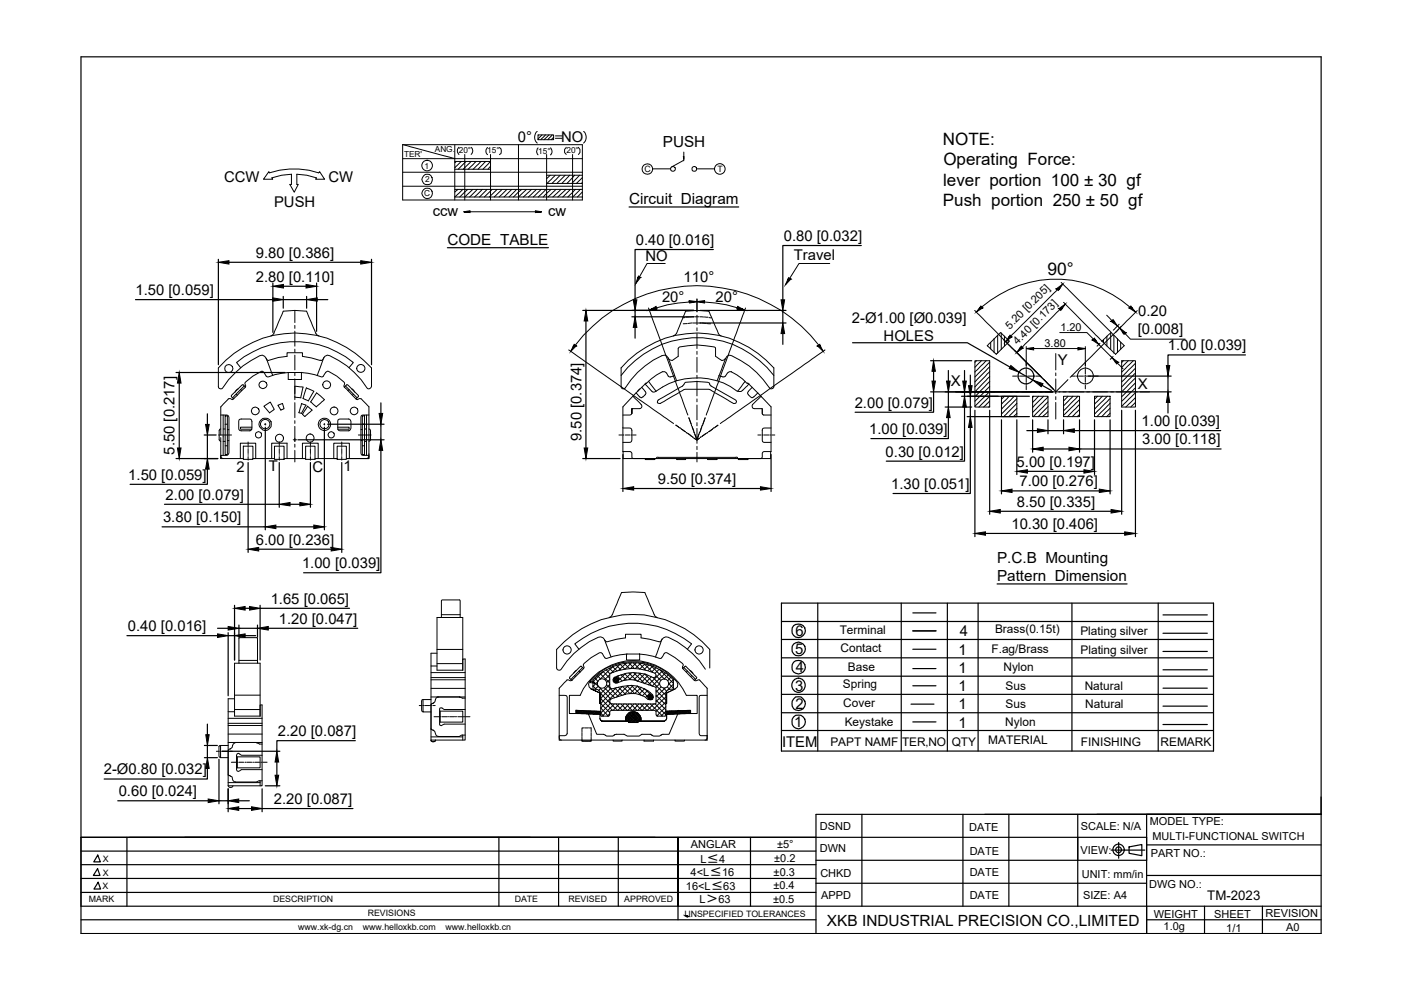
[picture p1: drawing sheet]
<svg xmlns="http://www.w3.org/2000/svg" width="297mm" height="210mm" viewBox="0 0 297 210" stroke-linecap="round" stroke-linejoin="round" font-family="sans-serif">
<!-- layer: 0 -->
<g fill="#000" stroke="#000" stroke-width=".21">
<path d="M144.9 33.2h.1v.4zM46.3 55.6l2.2-.3v.7zM76.5 55.3l2.3 .3-2.3 .4zM57.8 63.1l2.3 .4-2.3 .4zM57.9 60.7l2.2-.4v.8zM64.9 60.3l2.2 .4-2.2 .4zM65 63.5l2.3-.4v.8zM124.2 65.8l.4 2.3h-.7zM134.6 67.2l.4 2.2h-.7zM134.3 63.6h.7l-.4 2.2zM166 68.5l.4 2.2h-.8zM165.6 63.6h.8l-.4 2.2z"/>
<path d="M197.9 76.5l.4 2.2h-.7zM214.3 77.5l1.8 1.4-2.1-.8zM247.3 77.5h.7l-.4 2.2zM38 79l.4 2.2h-.8zM37.6 95h.8l-.4 2.2zM43.6 90h.8l-.4 2.2zM44 97.2l.4 2.3h-.8zM80.4 87.7h.7l-.3 2.2zM80.8 93.2l.3 2.3h-.7zM123.9 95h.7l-.4 2.2zM197.6 80.8h.7l-.4 2.3zM200.7 80.8h.8l-.4 2.3z"/>
<path d="M201.1 86.3l.4 2.2h-.8zM204.1 80.8h.8l-.4 2.3zM204.5 84l.4 2.3h-.8zM205.3 81.8h.8l-.4 2.2zM205.7 88.3l.4 2.3h-.8zM215.6 99.9l2.2-.3v.7zM219.9 90.9l2.3 .4-2.3 .4zM219 80.6l2.1 .8-.3 .6zM218.9 95.2l2.3-.4v.8zM226.6 94.8l2.3 .4-2.3 .4zM225.5 91.3l2.3-.4v.8zM229.8 99.6l2.3 .3-2.3 .4z"/>
<path d="M247.6 83.1l.4 2.2h-.7zM52.6 116.4l2.2-.3v.7zM56.2 111.7l2.3-.4v.8zM59.2 106.9l2.3-.4v.8zM63.6 106.5l2.2 .4-2.2 .4zM66.5 111.3l2.3 .4-2.3 .4zM70.2 116.1l2.3 .3-2.3 .4zM132.1 103.6l2.3-.4v.7zM161.2 103.2l2.3 .4-2.3 .3zM206.7 113.1l2.2-.3v.7zM209.8 108.4l2.3-.4v.8zM212.3 104.1l2.3-.4v.7z"/>
<path d="M233.1 103.7l2.3 .4-2.3 .3zM235.6 108l2.2 .4-2.2 .4zM238.4 112.8l2.3 .3-2.3 .4zM46.1 134.4l2.3 .4-2.3 .4zM48.4 132.8l2.3 .4-2.3 .4zM49.7 134.8l2.3-.4v.8zM49.7 129l2.3-.4v.8zM52.9 128.6l2.2 .4-2.2 .4zM54.6 133.2l2.3-.4v.8zM43.6 155.8h.8l-.4 2.3zM44 160.6l.4 2.3h-.8zM44.1 169.4l2.3 .4-2.3 .4z"/>
<path d="M48.4 169.8l2.2-.4v.8zM48.4 171.4l2.2-.3v.7zM53.3 171.1l2.3 .3-2.3 .4zM58.3 164.4h.8l-.4 2.2zM58.7 159.3l.4 2.3h-.8zM145.7 194.3h.1z"/>
<path d="M98.3 44.9l1.3-.2v.2zM98.3 44.9l1.3 .2v-.2z"/>
<path d="M113.5 44.7l1.3 .2h-1.3zM113.5 44.9v.2l1.3-.2z"/>
<path d="M135.4 58.5l.4 .3h-.6zM135.2 58.8l-.4 1.3 1-1.3z"/>
<path d="M167.2 58.9l.5 .3h-.6zM167.1 59.2l-.6 1.2 1.2-1.2z"/>
<path d="M121.7 73l.5 .3h-.6zM121.6 73.3l-.6 1.2 1.2-1.2z"/>
<path d="M138.2 65.5l.9-.5 .2 .5zM137.7 65.8l1.6-.3h-1.1z"/>
<path d="M146.1 63.7l1.7 .3h-1.7zM146.1 64l.1 .2 1.6-.2z"/>
<path d="M147.8 64l1.6-.3v.3zM147.8 64l1.6 .2v-.2z"/>
<path d="M156.4 65l.9 .5h-1.1zM156.2 65.5l1.7 .3-.6-.3z"/>
<path d="M173.3 73.3l.5-.3 .1 .3zM173.3 73.3l1.2 1.2-.6-1.2z"/>
<path d="M208 64.9l.3 .4h-.6zM207.7 65.3l-.7 .9 1.3-.9z"/>
<path d="M214.2 71.1l.3 .3h-.6zM213.9 71.4l-.7 1 1.3-1z"/>
<path d="M216.5 73.4l.4 .4h-.7zM216.2 73.8l-.7 .9 1.4-.9z"/>
<path d="M217.6 73.9l1.5-.2v.2zM217.6 73.9l1.5 .3v-.3z"/>
<path d="M224 61.2l1.3-1-.7 1zM224 61.2l.4 .4 .2-.4z"/>
<path d="M224.5 65.4l1.4-.9-.7 .9zM224.5 65.4l.4 .4 .3-.4z"/>
<path d="M228.5 73.7l1.6 .2h-1.6zM228.5 73.9v.3l1.6-.3z"/>
<path d="M232 71.7l.3 .4h-.7zM231.6 72.1l1.3 .9-.6-.9z"/>
<path d="M235.7 75.8l1.4 1h-.6zM236.5 76.8l.3 .4 .3-.4z"/>
<path d="M235.6 68.1l.4-.3 .2 .3zM235.6 68.1l1.3 1-.7-1z"/>
<path d="M237.4 69.5l1.3 1.1h-.6zM238.1 70.6l.2 .3 .4-.3z"/>
<path d="M239.8 64.9l.3 .4h-.7zM239.4 65.3l1.4 .9-.7-.9z"/>
<path d="M145.4 194.1l.3 .1zM145.4 194.1l.3 .1zM145.5 194.2h.2zM145.5 194.2h.2z"/>
<path d="M145.5 194.2h.3zM145.5 194.2h.3z"/>
<path d="M145.6 194.2l.2 .1zM145.6 194.2l.2 .1zM145.6 194.3h.2zM145.6 194.3h.2z"/>
<path d="M145.6 194.3h.2zM145.6 194.3h.2z"/>
<path d="M145.7 194.3h.1zM145.7 194.3h.1zM145.7 194.3h.1zM145.7 194.3h.1zM145.7 194.3h.1zM145.7 194.3h.1z"/>
</g>
<g fill="none" stroke="#000" stroke-width=".25">
<path d="M17.2 12.1h262.9v185.8h-262.9zM46.3 55v22.3M48.5 55.6h28M78.8 55v22.3M94.9 52.5h21.4M133.4 43.9h23.2M151.2 52.9h-16.6v10.7M182.6 52.1h-16.6v11.5M28.7 63.5h29.1M37.3 79h23.1M57.9 60v10.5M60.1 62.9v2.4"/>
<path d="M60.1 63.5h4.9M60.1 60.7h4.8M65 62.9v2.4M67.1 60v10.3M67.3 63.5h2.2M123.6 65.8h23.5M124.2 68.1v26.9M134 67.2h13.1M134.6 65.8v1.4M134.6 69.4v2.3M148.4 65.8h18.3M148.4 68.5h18.3"/>
<path d="M166 65.8v2.7M166 70.7v2.3M180.7 72.7h24.4l9.1 5.1M197.3 76.5h8.7M197.9 78.7v2.1M201.1 78.6v2.2M204.5 78.6v2.2M205.7 79.5v2.3M216.1 78.9l2.9 1.7M230.7 79.7h17.6M247.6 79.7v3.4M264.1 75.3h-16.5v2.2"/>
<path d="M37.3 97.2h8.9M38 81.2v13.8M43.3 92.2h2.5M44 99.5v3.2h-16.4M44 87.7v2.3M44 92.2v5M52.6 98.1v19M56.2 90.6v21.7M59.2 98.1v9.5M63.1 93.2h18.3M65.8 98.1v9.5M68.8 90.6v21.7"/>
<path d="M69.5 89.9h11.9M72.5 98.1v19M80.8 95.5v25.9h-16.4M80.8 85.4v2.3M80.8 89.9v3.3M123.6 97.2h7.9M132.1 96.4v7.8M163.5 96.4v7.8M197.3 83.1h25.9M197.9 83.1v4.3h-16.6M200.4 86.3h5.6M201.1 88.5v4.5h-16.5"/>
<path d="M201.1 83.1v3.2M203.9 84h14.4M204.5 86.3v11.5h-16.6M204.5 83.1v.9M205 88.3h13.3M205.7 90.6v14h-16.4M205.7 84v4.3M206.7 87v26.8M209.8 87v22M212.3 89v15.7M215.6 89v11.6M217.7 91.3h2.2"/>
<path d="M217.8 99.9h12M218.9 89v6.9M220.9 81.7l2 1.1M221.2 95.2h5.4M222.2 89v3M222.2 91.3h3.3M224.5 83.1h23.8M225.5 89v3M227.8 91.3h31M228.9 89v6.9M228.9 95.2h30M232.1 89v11.6"/>
<path d="M235.4 89v15.7M237.8 87v22M240.7 87v26.8M247.6 85.3v2.3M34.4 111.7h21.8M34.9 106.9h24.3M54.8 116.4h15.4M58.5 111.7h8M61.5 106.9h2.1M134.4 103.6h26.8M208.9 113.1h29.5M212.1 108.4h23.5"/>
<path d="M214.6 104.1h18.5M26.9 134.8h19.2M46.1 133.2h2.3M48.4 134.1v13.4M48.4 134.8h1.3M49.7 128.3v11.6M50.7 132.5v2.6M50.7 133.2h3.9M52 134.8h2.2M52 129h.9M54.6 132.5v2.6M55.1 128.3v11.6"/>
<path d="M55.1 129h19M56.9 133.2h18.9M211.4 123.8h27.6M43.3 158.1h2.8M44 153.5v2.3M44 158.1v2.5M47.1 159.3h12.2M75.3 157h-16.6v2.3M17.2 177.5h225.9M25 169.8h19.1M26.9 177.5v14.6M43.3 160.6h2.8"/>
<path d="M44 162.9v2.3h-21.9M46.4 161v9.4M46.4 169.8h2M48.4 167.2v4.9M50.6 169.8h2.3M50.6 171.4h2.7M55.6 167.2v4.9M55.6 171.4h19.2M56.2 166.6h3.1M58.7 161.6v2.8M105.8 177.5v14.6M118.4 177.5v14.6"/>
<path d="M131.1 177.5v14.6M159.1 177.5v14.6M182.7 172.7v19.4M204.2 172.7v19.4M208.8 172.7h71.3M213.9 172.7v19.4M228.5 172.7v19.4M237.2 178.6v3.4M239.4 179.6l2.7-.5v2.3l-2.7-.5zM243.1 179.1h37M280.1 169v3.7h-47.5M17.2 195h155.8"/>
<path d="M17.2 192.1h262.9M17.2 186.3h155.8M17.2 189.2h155.8M17.2 183.3h155.8M17.2 180.5h155.8M20.7 184.2l.5 1.4h-1.4zM20.7 181.3l.6 1.4h-1.4zM20.8 187.1l.5 1.4h-1.4zM143.7 192.1v-14.6v17.5M173 197.9v-25.2h107.1h-37v25.2M173 182.4h70.1M173 187.3h70.1"/>
<path d="M235.6 180.2h7.1M243.1 195h37M243.1 185.6h37M255.4 192.1v5.8M267.7 192.1v5.8"/>
<circle cx="217.5" cy="79.7" r="1.67"/>
<circle cx="237.2" cy="180.2" r="1.21"/>
<circle cx="237.2" cy="180.2" r=".61"/>
</g>
<g fill="none" stroke="#000" stroke-width=".21">
<path d="M57 36.4l.1 .2a16.6 16.6 0 0 1 10.4 0l.3-.2 1 1.6h-1.9l.2-.3-2-.5-2.2-.3v2.2h.3l-.8 1.7-.9-1.7h.3v-2.2l-2.1 .3-2.1 .5 .2 .3h-1.9zM85.4 30.7h38.1v11.7h-38.1zM85.4 36.5h38.1M85.4 33.6h38.1M85.4 39.5h38.1M85.4 30.7l11 2.9M96.4 34.2h7.6l-1.6 1.7M96.4 30.7v11.7M96.4 35.9h7.6M96.8 34.2l-.4 .3M97.3 31.2a1.02 1.02 0 0 0 0 1.6M97.8 34.2l-1.4 1.3"/>
<path d="M98.5 32.8v9.6M98.8 34.2l-1.7 1.7M99.9 34.2l-1.7 1.7M99.9 31.2a1.02 1.02 0 0 1 0 1.6M101 34.2l-1.8 1.7M102 34.2l-1.7 1.7M102.9 34.2l-1.6 1.7M103.4 31.3a1.02 1.02 0 0 0 0 1.5M104 35.2l-.6 .7M104 32.8v9.6M105.9 31.3a.95 .95 0 0 1 0 1.5M109.9 30.7v11.7"/>
<path d="M113.9 27.9a1.63 1.63 0 0 0 0 2.4M114.1 28.6h3.3v1h-3.3zM114.1 31.4a1.07 1.07 0 0 0 0 1.4M114.1 28.6h.1M114.9 28.6l-.8 .8M115.6 28.6l-.9 1M115.9 37.2h7.6M115.9 38.9h7.6M115.9 32.8v9.6M116.4 28.6l-1.1 1M116.7 37.2l-.8 .7M116.7 31.4a.98 .98 0 0 1 0 1.4"/>
<path d="M117.1 28.6l-1 1M117.4 29.2l-.5 .4M117.7 37.2l-1.7 1.7M117.8 28.8h1.4M117.8 29.3h1.4M118.8 37.2l-1.8 1.7M119.8 37.2l-1.7 1.7M120 31.2l-.3 .5v.6l.3 .5M120.8 37.2l-1.6 1.7M121.4 32.8v9.6M121.8 37.2l-1.6 1.7M122.6 31.2l.4 .5v.6l-.4 .5"/>
<path d="M122.9 37.2l-1.7 1.7M123.5 37.7l-1.3 1.2M123.5 38.7l-.2 .2M123.7 27.9a1.63 1.63 0 0 1 0 2.4M138.4 35.8h3.8M145 32.2v1.8l-2.6 1.4M147.7 35.8h3.8M96.4 40.2h27.1M97.1 40.2l-.7 .5M98.2 40.2l-1.8 1.6 27.1-.1M99.2 40.2l-1.7 1.6M99.6 44.9h13.9"/>
<path d="M100.2 40.2l-1.7 1.6M101.2 40.2l-1.6 1.6M102.3 40.2l-1.7 1.6M103.3 40.2l-1.6 1.6M104.3 40.2l-1.6 1.6M105.4 40.2l-1.7 1.6M106.5 40.2l-1.7 1.6M107.5 40.2l-1.7 1.6M108.5 40.2l-1.6 1.6M109.5 40.2l-1.6 1.6M110.6 40.2l-1.7 1.6M111.6 40.2l-1.7 1.6"/>
<path d="M112.7 40.2l-1.7 1.6M113.7 40.2l-1.7 1.6M114.8 40.2l-1.7 1.6M115.8 40.2l-1.7 1.6M116.8 40.2l-1.6 1.6M117.9 40.2l-1.7 1.6M118.9 40.2l-1.7 1.6M120 40.2l-1.7 1.6M120.9 40.2l-1.6 1.6M122 40.2l-1.6 1.6M123 40.2l-1.6 1.6M123.5 40.7l-1.1 1.1"/>
<path d="M141 55.9h-3.8l-1.6 2.8M175.9 55.9h-6.5l-2 3.1M225 59.9l10.5 10.5M51 77.9l-.8-1a19.5 19.5 0 0 1 24.7 0l-.9 1M56.5 76.1l.3 .3 2.2-.6 1.9-.2v-.8h3.2v.8l3.8 .8M57.4 71.2a3.5 3.5 0 0 0 1.3-2l1.3-3.1a12.4 12.4 0 0 1 5 0l2 4.6 .6 .5M61.1 79h2.8v1.5h-2.8zM61.1 79l-2.9 .4-1.3 .5a1.21 1.21 0 0 1-.9-1l-.4-.2a10.8 10.8 0 0 0-3.7 2.5l.1 .9M62.5 79.1v.6M62.5 75.3v3.1M62.5 74v.7M62.5 70.2v3.2"/>
<path d="M62.5 69v.6M62.5 65.8v2.6M63.9 78.9l2.8 .5 1.4 .5a1.41 1.41 0 0 0 1-1l.4-.2a10.4 10.4 0 0 1 3.6 2.5l-.2 .7 .1 .2M68.5 76.1l-.4 .3h-.2M68.6 76l.3-.4 .5-.3a17.3 17.3 0 0 1 8.6 7.1 .79 .79 0 0 0 .8-1.1v-3.3a21.4 21.4 0 0 0-32.5 0v3.6a.58 .58 0 0 0 .2 .7 .58 .58 0 0 0 .7-.1 17.3 17.3 0 0 1 8.4-6.9l.5 .3 .4 .4 1.3 3.6M68.7 75.8l-1.4 3.8M120.6 74.2l22.2 15.6M121.9 73.2a32.7 32.7 0 0 1 51.7 0M131.7 79.6a20.3 20.3 0 0 1 32.4 0M134.3 65.8h12.8M137.5 65.3l8.3 22.7M141.7 76l.8 .4 1.3-.8v-.3a1.86 1.86 0 0 1 .3-1.7 15 15 0 0 1 7.6 .1v1.9l1.4 .8 .4-.1 .3-.3"/>
<path d="M142.7 71.2a2.89 2.89 0 0 0 1.3-2l1.3-3.1a12.4 12.4 0 0 1 5 0l2 4.5 .2 .4 .4 .2M143 79.7a1.03 1.03 0 0 1-1.7-.6l-.3-.3h-.6l-2.3 1.5-3.6 3.4-2.4 2.6v9.4M145.2 67.3l-.5 .1M145.7 68.6l-.8 .1M146.2 64l-4.7 .6-2.2 .7M146.2 67.2l-.8 .1M146.7 68.5l-.8 .1M146.9 68.5h.8M147.1 67.2h-.7M147.3 67.2h.9M147.8 79.6v.6M147.8 75.8v3.1"/>
<path d="M147.8 74.5v.6M147.8 70.7v3.2M147.8 69.5v.6M147.8 63.4v2.7M147.8 66.8v2M147.9 68.5h.8M148.4 67.2h.8M148.9 68.5l.8 .1M149.3 67.2l.8 .1M149.4 64l4.6 .6 2.3 .7M149.8 68.6l.9 .1M150.3 67.3l.5 .1"/>
<path d="M155 78.8l2.4 1.5 1 1 .1-.1 5 5.1v9.4h-1.5l-.3 .2-.1 1-.3 .3h-4.9a.58 .58 0 0 0-.8-.2l-16.2-.1-.3 .3h-4.8l-.3-.1-.2-1.2-.2-.2h-1.5M155.1 78.8a1.48 1.48 0 0 0-1.3 .9 1.55 1.55 0 0 1-1.4 0M158.1 65.3l-8.4 22.7M174.9 74.2l-22.2 15.6M206.7 65.8l14.1 14.2M206.7 76.5h3.1v9.8h-3.1zM207 76.5l-.3 .3M208.1 76.5l-1.4 1.4M208.1 65.1a23.8 23.8 0 0 1 31.5 0M209.1 76.5l-2.4 2.4M209.3 73.3l2.8-2.8 1.9 1.8-2.8 2.8zM209.8 76.8l-3.1 3.1"/>
<path d="M209.8 77.8l-3.1 3.2M209.8 78.8l-3.1 3.2M209.8 79.8l-3.1 3.3M210 72.6v1.4M210.8 71.8v2.9M211.5 71.1v3.8M212.3 70.6v3.5M212.8 72.1l10.6 10.5-8.2-8.2M213 71.3v2M213.7 72.1v.5M214.7 79.7h.9M215.8 79.7h.3"/>
<path d="M216.3 79.7h1M217.5 79.7h.2M217.6 76.7v1M217.6 78.3v1.1M217.6 80v1.1M217.6 73.5v4M217.6 77.9v.2M217.6 79.6v.2M217.9 79.7h1.1M219.1 73.9h9.4M219.2 79.7h.2M219.6 79.7h1"/>
<path d="M223.8 75v3.4M223.8 79.1v.6M224.2 61.4l-9.9 9.8M224.7 70.5h5.7l1.4 1.4M224.7 65.6l-8 8M225.5 64.1l8.1 8.2M227.2 79.7h.8M228.2 79.7h.2M228.7 79.7h1M230.1 76.8v.9M230.1 78.3v1M230.1 80v1"/>
<path d="M230.1 73.5v4M230.1 79.6v.1h-.2M230.1 77.9v.1M230.3 79.7h1.1M231.6 79.7h.2M232 79.7h.9M232.9 73l2.8 2.8M233.2 72.8l-.6 .6M233.6 72.3l2-1.8 2.8 2.8-1.9 1.8zM234 72.1v.5M234.6 66.8l1.1 1.2M234.7 71.3v2"/>
<path d="M235.5 70.6v3.5M236 75.6l-.6 .6M236.2 71.1v3.8M236.9 71.8v2.9M236.9 77l1.2 1.2M236.9 69.1l.5 .4M237.3 68.7l-1.3 1.3M237.6 72.6v1.4M237.7 69.2l-1.2 1.3M237.8 76.5h2.9v9.8h-2.9zM238.2 76.5l-.4 .3M238.5 70.7l1.2 1.2h11.6"/>
<path d="M239.2 76.5l-1.4 1.4M240.3 76.5l-2.5 2.4M240.7 77l-2.9 2.9M240.7 78.1l-2.9 2.9M240.7 79.1l-2.9 2.9M241.1 65.9l-14.2 14.1M42.5 97.2h3.7M46.3 92.2h2.8M46.8 91h-.2l-.1 .3v1.9l.3 .4M46.8 92.8v4.4M46.8 96.8v.2l.5 .2M46.8 88h1.4l.3 .5v7.5l-.3 .5h-1.4v.7"/>
<path d="M46.8 97.2h4.8M47.3 93.6h.4M47.3 88v8.5M47.3 91h.4M47.7 88.2h.5v8.2h-.5zM47.7 89.9h.5M47.7 94.5h.5M48.2 91.1h.3M48.2 93.4h.3M50.1 83.6l.2 .2M50.5 82.5l-.5 .3-.1 .3M50.7 89.1l.5-.3 2 .1a2.99 2.99 0 0 1 0 2.4h-2.3l-.3-.5z"/>
<path d="M51 97.2v-3.2h3.2v3.2h-.6h4.6M51 82.6l.3 .2M51.6 94.6h2v2.8h-2zM51.8 81.9l-2.5 2.5M52 82.1l-2.8 2.6a.78 .78 0 0 0-1.3 .4l-.3 .3a1.54 1.54 0 0 0-.8 1.8v5M52 82.1l-.4-.5h-.3l-2.2 2.2v.3l.5 .5M52.6 93.7v.8M52.6 95.1v1.1M52.6 94.7v.2M52.6 96.4v.1M52.6 96.8v.8M53.4 90.6h-2.4v.4h2.4"/>
<path d="M56 86.1l1.3-.9 .9 1.6-1.1 .7zM56.1 89.9h.3M56.2 89.8v.3M57.6 97.2v-3.2h3.3v3.2h3.2v-3.2h3.4v3.2M58.2 94.6h2v2.8h-2zM58.9 85.9l1-.4 .3 1.1-.7 .3zM59.2 93.7v.8M59.2 95.1v1.1M59.2 94.7v.2M59.2 96.4v.1M59.2 96.8v.8M60.2 97.2h.7"/>
<path d="M62.2 93.2h.7M62.5 81.9l1.7 .2-.4 2.3-1.3-.2zM62.5 92.9v.7M62.5 95.5v2.4M62.5 94.2v.6M62.5 90.4v3.1M62.5 89.2v.6M62.5 85.4v3.1M62.5 84.1v.6M62.5 80.3v3.2M64 85.5l.9 .4-1 1.8-.5-.2zM64.1 97.2h.7"/>
<path d="M64.8 94.6h2v2.8h-2zM65 82.2l1.5 .8-1.1 2-1.2-.5zM65.2 86.1l1 .9-1.6 1.3-.5-.5zM65.8 93.7v.8M65.8 95.1v1.1M65.8 94.7v.2M65.8 96.4v.1M65.8 96.8v.8M66.8 97.2h4.6M67.1 83.3l1.7 1.4-1.8 1.6-1.1-1.1zM68.7 89.9h.2M68.8 89.8v.3"/>
<path d="M71.5 97.2h-.7v-3.2h3.3v3.2M71.5 94.6h1.9v2.8h-1.9zM71.6 90.6h2.4v.4h-2.4M71.7 89.1l.4-.3 2 .1 .3 .5v1.4l-.3 .5h-2.2l-.3-.5zM72.5 93.7v.8M72.5 95.1v1.1M72.5 94.7v.2M72.5 96.4v.1M72.5 96.8v.8M73 82.1l2.5 2.6h.3a.78 .78 0 0 1 1.3 .4l1.1 1.2v10.9h-4.8h4.8v-1M73 82.1l.5-.5h.2l2.3 2.2v.3l-.5 .5M73.3 81.9l2.4 2.5"/>
<path d="M74 82.6l-.2 .2M74.6 82.5l.6 .6M75 83.6l-.3 .2M76 92.2h2.7M76.5 91.1h.3M76.5 93.4h.3M76.8 88.2h.5v8.2h-.5zM76.8 89.9h.5M76.8 94.5h.5M77.3 91h.4M77.3 93.6h.4M77.7 88v8.5"/>
<path d="M78.2 96.8l-.2 .3-.3 .1M78.2 91h.2l.2 .3v1.9l-.4 .4M78.2 88h-1.5l-.2 .5 .1 7.8 .1 .2h1.5M131.2 92.2h.7M132.1 90.7l1.6 .1 .3 .4-.1 2.4-.5 .2h-1.3M132.1 92.2h.2M132.1 95.7v1.5h31.3v-1.5M132.6 92.2h1M133.8 92.2h.2M134 87.7l-.4 .3h-1.5M134.2 84l.5 .6a2.67 2.67 0 0 1 1.4 1.7l-.5 .3h-1.6v1.1v-1.1M134.2 92.2h.7"/>
<path d="M135.6 82.5l-.4 .5M136 82.1l.7 .7a.81 .81 0 0 1-.3 1.3l-.4 .3-.4-.3-.7-.8M136.8 81.4l.4 .5a2.33 2.33 0 0 0 1.5 1.2l.3-.1a14.4 14.4 0 0 1 17.2-.1 1.45 1.45 0 0 0 1.7-.6l.9-.9M136.8 97.2v.2h2v-.2M137.5 80.8l1.6 2.2M139.6 84.8l5.1-2.9 .7-.8 2.4-.2 2.3 .2 .3 .1 .1 .4 .3 .3 5.2 2.9 .2 .3-.1 .3-.6 .1-5.3-3-5.1 .1-5.1 2.9-.6-.1v-.3zM143.3 90.2l.6 .4M143.5 80.7l-1.7-4.6a1.05 1.05 0 0 0-1.5-.7 18.3 18.3 0 0 0-7.9 7h-.5l-.2-.5v-3.9a21.3 21.3 0 0 1 32.4 0v3.3a.78 .78 0 0 1-.8 1.1 18.6 18.6 0 0 0-8.7-7.1l-.5 .3-.3 .5-1.8 4.6M143.5 97.2v.2h1.9v-.2M144.1 90.7l.2 .1M144.4 90.9l.9 .7M145.5 91.7l.2 .1"/>
<path d="M145.8 91.9l.8 .6M146 88.6l.5 1.3M146.6 90.1v.2M146.8 90.5l.3 1M146.8 92.6l.2 .1M147.1 91.6l.1 .2M147.1 92.9l.7 .4 .5-.4M147.3 92l.5 1.3 .4-1.3M147.8 95.9v2M147.8 94.6v.7M147.8 90.8v3.2M147.8 89.6v.7"/>
<path d="M147.8 85.9v3.1M147.8 84.6v.6M147.8 80.8v3.1M148.4 91.6l-.1 .2M148.7 92.6l-.2 .1M148.8 90.5l-.4 1M149 90.1l-.1 .2M149.5 88.6l-.5 1.3M149.7 91.9l-.8 .6M150 97.2v.2h2v-.2M150.1 91.7l-.2 .1M151.1 90.9l-.8 .7"/>
<path d="M151.5 90.7l-.2 .1M152.2 90.2l-.6 .4M156.5 97.2v.2h2.1v-.2M158 80.8l-1.6 2.2M159.5 82.1l-1 1.2 .6 .8 .4 .3 1.2-1.1M160.7 92.2h.6M161.4 84l-1.9 1.8a.56 .56 0 0 0 .4 .8h1.7v1.1M161.4 84.1h.1M161.6 92.2h.2M161.6 86.6v1.1M161.6 87.7l.1 .2 .2 .1h1.6M162 92.2h1"/>
<path d="M163.2 92.2h.2M163.5 90.7l-1.7 .1-.2 .4 .1 2.4 .4 .2h1.4M163.6 92.2h.7M203.7 83.1h.9h-2h8.8M205.3 83.1h.6M206.5 83.1h3.2M209.8 80.9l-3.1 3.2M209.8 81.9l-3.1 3.2M209.8 83l-3.1 3.1M209.8 84l-2.3 2.3M209.8 85l-1.2 1.3M209.8 86.1l-.2 .2"/>
<path d="M210.2 83.1h.7M211.5 83.1h3.2M212.3 84h3.3v4.3h-3.3zM212.9 84l-.6 .7M214 84l-1.7 1.7M215 84l-2.7 2.7M215.3 83.1h.7M215.6 84.5l-3.3 3.3M215.6 85.5l-2.8 2.8M215.6 86.6l-1.7 1.7M215.6 87.6l-.7 .7M216.6 83.1h3.1"/>
<path d="M217.6 81.2v.3M217.6 81.7v.9M218.9 84h3.3v4.3h-3.3zM219.1 84l-.2 .3M220.2 84l-1.3 1.3M220.3 83.1h.7M221.2 84l-2.3 2.4M221.3 80.5l2.5 2.6 2.6-2.6M221.6 83.1h3.1M222.2 84.1l-3.3 3.3M222.2 85.2l-3.1 3.1M222.2 86.2l-2.1 2.1"/>
<path d="M222.2 87.3l-1.1 1M222.2 88.3h-.1M223.8 80.3v3.2M223.8 84.1v.6M223.8 85.3v3.5M225.4 83.1h.6M225.5 84h3.4v4.3h-3.4zM226.4 84l-.9 1M226.6 83.1h3.2M227.5 84l-2 2M228.5 84l-3 3.1M228.9 84.7l-3.4 3.3"/>
<path d="M228.9 85.8l-2.6 2.5M228.9 86.8l-1.6 1.5M228.9 87.9l-.5 .4M230.1 81.2v.2M230.1 81.7v.8M230.4 83.1h.6M231.7 83.1h3.1M232.1 84h3.3v4.3h-3.3zM232.7 84l-.6 .7M233.7 84l-1.6 1.7M234.8 84l-2.7 2.7M235.4 84.5l-3.3 3.3"/>
<path d="M235.4 85.5l-2.8 2.8M235.4 86.6l-1.9 1.7M235.4 87.6l-.8 .7M235.5 83.1h.6M236.7 83.1h3.2M240.4 83.1h.7M240.7 80.2l-2.9 2.9M240.7 81.2l-2.9 2.9M240.7 82.2l-2.9 2.9M240.7 83.3l-2.9 2.8M240.7 84.4l-2 1.9M240.7 85.3l-.9 1"/>
<path d="M241.8 83.1h1.9M92.7 138.5h-1.3v18.4M92.7 137.7h5.4M93.6 130.9l.1-3.7h3.8l.1 3.7h.5v11.2M93.6 130.3h4M97.6 130.9h-4.9v11.2h5.4M122.8 137.7l-.9-1.2a19.7 19.7 0 0 1 24.7 0l-.9 1.2M128.3 135.7l.3 .4 4-.9v-.7h3.3v.7l4 .9 .4-.4M129.1 130.9a3 3 0 0 0 1.3-2.1l1.4-3.1a18.2 18.2 0 0 1 4.9 0l1.9 4.5 .3 .5 .4 .2M129.6 139.3l-1.4-3.6a.96 .96 0 0 0-1.3-.6 18.1 18.1 0 0 0-8.1 7 .73 .73 0 0 1-.8-1.1v-3.3a21.4 21.4 0 0 1 32.5 0v3.9M132.8 138.7v1.2h2.8v-1.2M140.3 135.6l.4-.4 .5-.2a13.5 13.5 0 0 1 5.6 3.6l1.5 1.6 1.2 1.7"/>
<path d="M140.4 135.5l-1.4 3.8M45.9 159.3h.6M46.6 159.3h.2M46.8 158.1v2.5h1.6M47 159.3h1.1M48.3 159.3h.2M48.4 158.1h-1.9l-.1 2.2 .4 .3M48.4 150.9h1.3M48.4 157.4h7.2M48.4 155.6h7.2M48.4 153.8h7.2M48.4 153.4h7.2"/>
<path d="M48.4 152.3h7.2M48.7 159.3h.6M48.9 158.7l-.2 .1a.48 .48 0 0 0-.3 .7v3.9a.82 .82 0 0 0 .1 1l.4 .2M49.3 158.1l-.1 .4-.4 .3M49.3 158.1h.1M49.7 148.2h-1.3v18.4M49.7 157.4h4.6M49.7 150.4h5.4M49.7 147.4h5.4M50 157.4l-.6 .4-.1 .3M50.7 140.6v-5.4h3.8l.1 5.4h.5v11.2M50.7 140h3.9"/>
<path d="M54.3 157.4l.8 .4h.5M54.3 157.4l.2 .2M54.6 140.6h-4.9v11.2h5.4M55.1 151.8v-2.3h.5v17.1h-7.2M88.9 149.6h.5M89.6 149.6h.2M89.7 148.3v2.6h1.7M90 149.6h1.1M91.3 149.6h.2M91.4 156.9v.2l.3 .2 .6-.2 .1-.2M91.4 148.3l-1.9 .1-.1 2.2 .3 .3M91.4 141.2h1.3"/>
<path d="M91.4 156.2h6.7M91.4 147.8h7.2M91.4 146h7.2M91.4 144.1h7.2M91.4 143.7h7.2M91.4 142.6h7.2M91.8 149.6h.5M91.8 154.8l.4 .3a.96 .96 0 0 0 .8 1.1M92 149l-.6 .4v5.2l.6 .3M92 152h1M92.3 148.4l-.1 .4-.4 .3M92.3 148.3v.1"/>
<path d="M92.7 147.8h4.7M92.7 140.7h5.4M93 147.8l-.6 .2-.1 .4M93.2 152h.2M93.3 150.8h4.8v2.3h-4.8zM93.7 152h1M94.9 152h.2M95.3 152h1.1M96.5 152h.3M97.1 152h1M97.4 147.8l.7 .2h.5M97.4 147.8h.1"/>
<path d="M98.1 142.1v-2.4h.5v17.2h-7.2M98.1 155.9v1M98.2 152h.3M98.6 155.9h-.5a2.81 2.81 0 0 1-2.1 .3h-3.2M98.6 150.4h-4.4l-.7-.3h-.3v3.4v.2l.3 .2a2.77 2.77 0 0 1 2.1-.4h3M98.7 152h.9M118.6 147.4l1.5 .1 .2 .3v7.7l-.2 .3-.4 .2h-1.1l.1 .9h.3M121.8 143.2l.2 .3M122.1 150.6h.1M122.2 142.2l-.6 .5M122.2 150.6l-.1 .1M122.3 150.6l-.2 .3"/>
<path d="M122.5 150.6l-.4 .4M122.7 150.7l-.6 .5M122.8 142.3l.2 .2M122.8 150.7l-.6 .5M122.9 150.7l-.6 .5M123.1 150.7l-.6 .5M123.2 150.7l-.5 .5M123.4 150.7l-.6 .5M123.4 156.9v.2h1.9v-.2M123.4 156.3v.8h.4M123.4 155.3v.9M123.5 150.7l-.6 .5"/>
<path d="M123.5 141.5l-2.4 2.5M123.6 150.7l-.6 .6M123.7 141.8l-2.5 2.5-1-.1-1.1 1.2a1.18 1.18 0 0 0-.5 1.5v10h31.3v-10a1.34 1.34 0 0 0-.5-1.5l-1.1-1.2-.3-.1a.69 .69 0 0 1-1.1-.2l-2.1-2.1M123.7 141.8l.2-.3a.61 .61 0 0 1 0-.8l1.4-1.3 2-1a1.75 1.75 0 0 1 1 1.1l.1 .1a13.5 13.5 0 0 1 5.4-.9h.9a13.7 13.7 0 0 1 5.4 .9l.7-1 .4-.2a12 12 0 0 1 3.7 2.5l-.2 .6 .1 .3M123.7 141.8l-.5-.6-2.4 2.4v.2l.5 .5M123.8 151.3h-3.1v-3.9h2.3a12.3 12.3 0 0 1 11.3-7.3 12.3 12.3 0 0 1 11.2 7.3h2.3v3.9h-3.1M123.8 150.7l-.6 .6M123.8 154.3h-.4v.8M123.9 150.7l-.6 .6M123.9 154.3h.9M123.9 157.1h.9M124.1 150.7l-.6 .6"/>
<path d="M124.2 150.7l-.6 .6M124.4 150.7l-.7 .6M124.5 150.7l-.6 .6M124.7 150.7l-.6 .6M124.8 150.7l-.6 .6M124.9 150.7l-.6 .7M125 154.3h.3v.8M125.1 150.7l-.6 .7M125.2 150.7l-.6 .7M125.3 144.3l.8 .6-1-.2zM125.3 150.8l-.6 .6 1.8 4.3h1.4a2.91 2.91 0 0 0 2 .4l.3-.2M125.3 146.1l1.9 .8v2.3h.2h-.2v-2.3z"/>
<path d="M125.3 146.1l-.4-.4-.1-.6 .2-.6a12.3 12.3 0 0 1 18.5 0l.2 .6-.1 .6-.5 .4M125.3 156.3v.8h-.3M125.3 155.3v.9M125.5 150.8l-.6 .6M125.7 150.8l-.7 .6M125.7 145.4l.7 .7M125.7 144.3l2.7 2.8M125.8 150.8l-.6 .6M126 150.8l-.7 .6M126.1 150.8l-.6 .6M126.1 143.7l.7 .8-1.1 1.1M126.2 150.8l-.6 .6"/>
<path d="M126.4 150.8l-.6 .7M126.5 150.8l-.6 .7M126.6 143.3l.8 .7M126.6 150.8l-.6 .7M126.8 150.8l-.6 .7M126.8 151.5l.6-.7-5.3-.2 .1 .7 5.2 .2h-.2M126.9 145.5l-.7 .6M126.9 150.8l-.6 .7M127.1 150.8l-.6 .7M127.2 152.4l.4 .5h5.6l.1 .3-.1-.3h-5.6zM127.2 151.5v.9M127.2 150.8l-.6 .7"/>
<path d="M127.2 142.8l2.1 2.1M127.3 147.1h.1M127.4 147.1a1.42 1.42 0 0 0-1.7-1v-1.9a11.6 11.6 0 0 1 17.1 0v1.9a1.2 1.2 0 0 0-1.6 1v3.1a1.99 1.99 0 0 1-.2 1.6h-1.5M127.4 147.1v3.1a1.99 1.99 0 0 0 .1 1.6h1.5M127.4 151l-.5 .5M127.4 151.1l-.3 .4M127.4 151.3l-.2 .2M127.4 146l-.5 .4M127.4 147.1l3.5 3.5M128.2 145.9l2.1 2M128.5 147.1l1 1.1M128.5 142l.8 .9"/>
<path d="M128.6 145.2l2.5 2.5M129 151.8l.3-.3 .1-.8 .3-.1h9.1l.3 .1v.8l.4 .3M129.1 141.6l1 .9M129.3 143.8l-1.4-1.4-2.2 2.2M129.3 143.1l-1 1M129.3 144.1l-.7 .6M129.3 145.1l-1.9 2M129.3 151.4l-.5 .4M129.3 148.7h.1M129.4 149.1l-2 2.1 .6 .6M129.5 146l-2.1 2.1 2.5 2.5M129.9 141.3l.9 1"/>
<path d="M130 156.9v.2h1.9v-.2M130 141.3l-2.8 2.7M130 144.1h.1M130.2 143.7v.1M130.2 149.3l-2.5 2.5M130.3 143.6a9 9 0 0 1 8.3 .1l.3-.1a.5 .5 0 0 0 .2-.5 .5 .5 0 0 0-.3-.4 11.4 11.4 0 0 0-9.4 .1l-.1 2.7 .1 .4 .5 .1 2-.5a6.7 6.7 0 0 1 6.5 1.8v1h-1a5.3 5.3 0 0 0-4.6-1.2l-3.1 1a.58 .58 0 0 0-.4 .5 .58 .58 0 0 0 .4 .6h9.4v-3.5M130.3 145.9l1.6 1.6M130.3 143.7l-.1 .1M130.4 143.6a.67 .67 0 0 0-.4 .7 .67 .67 0 0 0 .6 .6l.4-.2M130.5 143.7l-.3 .4M130.6 149.3l1.3 1.3M130.7 141l.9 1.1"/>
<path d="M130.7 145.7l-3.3 3.4 1.9 2M130.8 143.3l1.1 1M130.8 144.8a5.2 5.2 0 0 1 4-.5l4.3 1.4M130.8 143.7l-.6 .6M130.9 143.7l-.7 .8M131 143.8l-.7 .8M131 144.5l.1 .2M131.1 143.9l-.7 .7M131.1 145.7l1.6 1.6M131.1 144l-.6 .7M131.1 144.1l-.5 .6M131.2 143.2l-1.2 1.1"/>
<path d="M131.3 149.3l-1.3 1.3M131.6 149.3l1.4 1.3M131.6 143.1l1.2 1M131.9 145.5l-4.5 4.6 1.6 1.7M132.4 140.7l1.1 1.1M132.4 149.3l-1.4 1.3M132.5 142.9l1.2 1.2M132.6 152.5l.4 .4M132.6 152.2l.9 1M132.6 142.8l-2 2.1M132.6 152.9a1.69 1.69 0 0 1 1.7-2 1.69 1.69 0 0 1 1.6 2M132.6 152.8l.1 .1"/>
<path d="M132.7 152l1.2 1.2M132.7 149.3l1.3 1.3M132.8 151.8l1.4 1.4M132.8 140.6l-1.6 1.5M132.9 151.6l1.5 1.6 1.3-1.4M133 145.4l1.6 1.7 1.4-1.4M133 151.5l1.7 1.7 1.1-1.2M133.2 151.2l1.9 2M133.2 145.4l-2.5 2.4M133.3 140.5l1.1 1.2M133.3 151.1l2 2M133.3 142.7l1.8 1.6"/>
<path d="M133.4 149.3l-1.3 1.3M133.5 151l1.8 1.9M133.7 151l-1 1M133.7 149.3l1.4 1.3M133.8 150.9l1.8 2 .3-.3M133.8 142.7l-1.6 1.6M133.9 140.5l-1.4 1.4-1.1-1.1-1.8 1.9M133.9 145.3l2.1 2.1M134 150.9l1.9 2M134.1 150.9l-1.5 1.4M134.2 145.4l-2 1.9M134.3 150.9l1.6 1.6"/>
<path d="M134.3 140.5l1.3 1.3M134.4 150.9l-1.8 1.7M134.4 142.6l2.2 2.3M134.4 149.3l-1.3 1.3M134.6 150.9l1.3 1.3M134.6 150.9l-1.9 2M134.7 149.3l1.4 1.3M134.8 151l-1.8 1.9M134.9 142.7l-1.5 1.4M134.9 140.5l-1.2 1.3M135.1 145.4l2.3 2.4M135.2 144.5l1.5-1.6 4.2 4.2"/>
<path d="M135.2 145.5l-1.6 1.6-1.6-1.6M135.2 151.2l-1.9 1.9M135.2 153.2h-1.9h1.9M135.3 152.9h5.6h-5.6M135.3 152.9l-.1 .3M135.4 151.3l-1.9 1.9M135.4 140.5l1.4 1.6M135.5 149.3l-1.3 1.3M135.5 142.7l2.7 2.7M135.5 147.3l1.2-1.3 1.3 1.3-.6 .6M135.5 151.5l-1.7 1.7M135.7 151.7l-1.6 1.5"/>
<path d="M135.7 151.8l-.6-.7-1.9 1.8M135.8 149.3l1.3 1.3M135.8 142.7l-1.4 1.4M135.8 140.6l-1.1 1.2M135.9 152.3l-.8 .9M136.5 149.3l-1.3 1.3M136.6 156.9v.2h1.9v-.2M136.6 140.8l1.8 1.7M136.7 140.8l-1 1M136.8 149.3l1.4 1.3M137.3 146.4l-1.1 1.1M137.4 143.2l-1.4 1.5"/>
<path d="M137.4 148.2v.1M137.5 141l-.9 1M137.5 149.3l-1.3 1.3M137.7 147.3l-.3 .4M137.9 149.3l2.5 2.5M137.9 146.9l-1 1M137.9 148.3l.1 .1M138 141.1l2.9 2.9M138.1 147.3l-.7 .7M138.1 143.5l-1.4 1.5M138.2 147.3l-.7 .7M138.2 147.5l-.7 .7"/>
<path d="M138.3 147.5l-.8 .8M138.3 148h.1M138.4 141.2l-1 1M138.4 147.7l.1 .1M138.4 147.6l-.7 .7M138.4 147.8l-.5 .5M138.4 147.9l-.4 .4M138.4 147.4l-.1 .1M138.5 143.7l1.4 1.4M138.6 149.3l-1.4 1.3M138.9 149.3l2.3 2.2M139.1 141.5l-.9 .9"/>
<path d="M139.1 146.4l.7 .7M139.1 143.3l1 1M139.1 148.4l2.1 2.1M139.1 147.5l2.1 1.9M139.2 151.6l.2 .2M139.8 141.9l-.9 .8M139.8 141.9l3 3M139.9 145l-.8 .7M139.9 147.1l1.3 1.3M140.2 145.7l-1.1 1M140.4 142.3l-2.9 2.9M140.7 145.9l.6 .6"/>
<path d="M140.7 147.1l-1.6 1.6M140.9 147.1l.3 .3M141 145.9l-1.9 1.8M141.1 142.7l-2.8 2.8M141.2 147.8l-2.9 2.8M141.2 148.8l-2.1 2M141.2 149.8l-1.9 2M141.2 150.8l-1 1M141.2 150.8l5.2-.2-.1 .7-5.1 .2M141.2 150.7v.1M141.3 150.8l-.1 .1M141.3 146.6l-.5 .5"/>
<path d="M141.4 150.8l-.2 .2M141.5 145.7l.5 .4M141.5 150.8l-.3 .4M141.7 143.1l-.9 .9M141.7 150.8l-.5 .5M141.8 144.9l1 1M141.9 150.7l-.7 .8M142.1 150.7l-.8 .8v.9l-.4 .5 .4-.5v-.9h-.1M142.2 143.6l-.7 .7M142.2 150.7l-.7 .8M142.4 150.7l-.8 .8M142.5 150.7l-.7 .8"/>
<path d="M142.6 150.7l-.6 .8M142.7 144.1l-.9 1M142.8 145.1l-1.2 1.2M142.8 150.7l-.7 .8M142.9 150.7l-.6 .8M143.1 146.1l-1.8 .8v2.3h-.1M143.1 146.1l-1.8 .8v2.3M143.1 150.7l-.7 .8M143.1 156.9v.2h2v-.2M143.2 150.7l-.6 .8M143.5 150.7l-.8 .8M143.6 150.7l-.7 .7"/>
<path d="M143.7 151.4l-1.9 4.3h-1.3l-.7 .4h-1.3l-.6-.4h-1.8l-.6 .4h-2.5l-.7-.4h-2.1M143.7 150.7l-.7 .7M143.8 150.7h.1M143.9 150.7l-.7 .7M143.9 150.6v.1M144 150.7l-.6 .7M144.2 150.7l-.7 .7M144.3 150.7l-.6 .7M144.5 150.7l-.7 .7M144.7 150.7l-.7 .7M144.8 141.8l.3-.4a.39 .39 0 0 1 .5-.1 .39 .39 0 0 1 .2 .4l1.5 1.5a.42 .42 0 0 1 .4 .4 .42 .42 0 0 1-.3 .4l-.2 .3M144.9 150.7l-.8 .7"/>
<path d="M144.9 150.7l-.6 .6M145 141.5l2.5 2.5M145.1 150.7l-.7 .6M145.2 150.7l-.6 .6M145.4 150.7l-.6 .6M145.6 150.7l-.7 .6M145.7 150.6l-.6 .7M145.7 142.3l-.2 .2M145.9 150.6l-.7 .7M146.1 150.6l-.7 .7M146.2 150.6l-.7 .6M146.3 142.2l.6 .5"/>
<path d="M146.3 150.6l-.6 .6M146.4 150.7l-.6 .5M146.4 150.8l-.4 .4M146.4 151l-.2 .2M146.4 151.1l-.1 .1M146.7 143.2l-.2 .3M149.9 147.4h-1.3l-.3 .1-.1 .3v7.7l.4 .5h1.3l-.1 .9h-.3M149.9 155.9v.1M48.4 165.9h6.7M48.4 166.6l.3 .3h.4l.3-.3M48.8 164.5l.4 .2 .2 .9 .6 .2M49.1 161.6h1"/>
<path d="M50.2 161.6h.2M50.3 160.5h4.8v2.3h-4.8zM50.7 161.6h1M51.9 161.6h.3M52.4 161.6h1M53.6 161.6h.2M54 161.6h1.1M55.1 165.6v1M55.3 161.6h.2M55.6 165.6h-.8a2.74 2.74 0 0 1-1.9 .2h-3M55.6 160.1h-4.4l-.7-.4-.2 .1-.1 .3v3.1l.1 .3 .2 .1a2.41 2.41 0 0 1 2.1-.4h3M55.7 161.6h.9"/>
<circle cx="90.6" cy="35.1" r="1.12"/>
<circle cx="90.6" cy="38.1" r="1.1"/>
<circle cx="137.3" cy="35.9" r="1.11"/>
<circle cx="142.7" cy="35.8" r=".51"/>
<circle cx="147.2" cy="35.8" r=".51"/>
<circle cx="152.6" cy="35.8" r="1.12"/>
<circle cx="90.6" cy="41" r="1.11"/>
<circle cx="48.5" cy="78.1" r=".86"/>
<circle cx="76.5" cy="78.1" r=".85"/>
<circle cx="230.1" cy="79.7" r="1.67"/>
<circle cx="54.1" cy="87.1" r=".82"/>
<circle cx="54.8" cy="92.2" r=".68"/>
<circle cx="55.7" cy="81.6" r=".82"/>
<circle cx="56.2" cy="89.9" r=".99"/>
<circle cx="56.3" cy="90" r="1.32"/>
<circle cx="59.2" cy="92.9" r=".85"/>
<circle cx="65.8" cy="92.9" r=".85"/>
<circle cx="68.8" cy="90" r="1.31"/>
<circle cx="68.8" cy="89.9" r=".98"/>
<circle cx="69.3" cy="81.6" r=".83"/>
<circle cx="70.2" cy="92.2" r=".67"/>
<circle cx="70.8" cy="87.1" r=".83"/>
<circle cx="75.1" cy="87.1" r=".82"/>
<circle cx="120.2" cy="137.8" r=".87"/>
<circle cx="148.2" cy="137.8" r=".87"/>
<circle cx="127.6" cy="144.9" r=".99"/>
<circle cx="130.6" cy="144.2" r=".51"/>
<circle cx="137.8" cy="147.8" r=".51"/>
<circle cx="140.8" cy="144.9" r=".95"/>
</g>
<g fill="none" stroke="#000" stroke-width=".25">
<path d="M165.7 135.6h91.6M165.7 131.8h91.6M165.7 127.9h91.6v31.3h-91.6zM165.7 139.5h91.6M168.3 136.6a1.45 1.45 0 0 1 2.3 .4 1.45 1.45 0 0 1-1.3 2 1.45 1.45 0 0 1-1.3-2zM168.3 132.7a1.46 1.46 0 0 1 2.1 .1 1.46 1.46 0 0 1-.3 2.1 1.46 1.46 0 0 1-2.1-.6v-1.2zM173.4 127.9v31.3M191.1 127.9v31.3M193.5 133.8h4.9M193.5 129.9h4.9M193.5 137.7h4.9M200.9 127.9v31.3"/>
<path d="M207.4 127.9v31.3M227.3 127.9v31.3M245.6 127.9v31.3M246.6 138.1h9.4M246.6 134.3h9.4M246.6 130.4h9.4M165.7 143.4h91.6M165.7 147.2h91.6M165.7 151.1h91.6M165.7 154.9h91.6M168.3 148.2a1.41 1.41 0 0 1 1.6-.4 1.41 1.41 0 0 1 .9 1.4 1.45 1.45 0 0 1-2 1.4 1.45 1.45 0 0 1-.5-2.4zM193.2 149.3h4.8"/>
<path d="M193.5 141.8h4.9M193.5 145.4h4.9M193.5 153.1h4.9M246.6 145.9h9.4M246.6 149.7h9.4M246.6 153.6h9.4M246.6 142h9.4"/>
<circle cx="169.3" cy="141.4" r="1.44"/>
<circle cx="169.3" cy="153" r="1.46"/>
<circle cx="169.3" cy="145.3" r="1.46"/>
</g>
<text font-size="3.7" x="222.1" y="58.4">90°</text>
<g font-size="3.6">
<text x="199.9" y="30.7">NOTE:</text>
<text x="200" y="35.1">Operating Force:</text>
<text x="200" y="39.4">lever portion 100 ± 30 gf</text>
<text x="199.9" y="43.8">Push portion 250 ± 50 gf</text>
</g>
<text font-size="3.3" x="175.3" y="196.4">XKB INDUSTRIAL PRECISION CO.,LIMITED</text>
<g font-size="3.2">
<text x="140.5" y="31.2">PUSH</text>
<text x="133.4" y="43.2">Circuit Diagram</text>
<text x="94.9" y="51.8">CODE TABLE</text>
<text x="211.4" y="119.3">P.C.B Mounting</text>
<text x="211.4" y="123.1">Pattern Dimension</text>
<text x="149.8" y="182.9">≤</text>
<text x="150.4" y="185.7">≤</text>
<text x="149.6" y="191.5">&gt;</text>
<text x="150.7" y="188.7">≤</text>
</g>
<g font-size="3.1">
<text x="109.8" y="30">0°</text>
<text x="119" y="30.1">NO</text>
<text x="47.5" y="38.6">CCW</text>
<text x="69.7" y="38.7">CW</text>
<text x="58.1" y="43.8">PUSH</text>
<text x="91.8" y="45.8">ccw</text>
<text x="116.2" y="45.7">cw</text>
<text x="134.8" y="52">0.40 [0.016]</text>
<text x="166.2" y="51.1">0.80 [0.032]</text>
<text x="54.3" y="54.7">9.80 [0.386]</text>
<text x="54.3" y="59.7">2.80 [0.110]</text>
<text x="136.8" y="55.4">NO</text>
<text x="144.9" y="59.7">110°</text>
<text x="168.3" y="55.2">Travel</text>
<text x="28.7" y="62.6">1.50 [0.059]</text>
<text x="140.4" y="64.1">20°</text>
<text x="151.7" y="64">20°</text>
<text x="180.6" y="68.5">2-Ø1.00 [Ø0.039]</text>
<text x="241.2" y="70.8">[0.008]</text>
<text x="241.3" y="67">0.20</text>
<text x="187.4" y="72.3">HOLES</text>
<text x="224.3" y="77.5">Y</text>
<text x="247.6" y="74.3">1.00 [0.039]</text>
<text x="201.6" y="81.8">X</text>
<text x="241.2" y="82.6">X</text>
<text x="181.2" y="86.4">2.00 [0.079]</text>
<text x="123.3" y="93.5" transform="rotate(-90 123.3 93.5)">9.50 [0.374]</text>
<text x="184.3" y="92.1">1.00 [0.039]</text>
<text x="242" y="90.3">1.00 [0.039]</text>
<text x="242.2" y="94.2">3.00 [0.118]</text>
<text x="27.2" y="101.7">1.50 [0.059]</text>
<text x="37" y="96.4" transform="rotate(-90 37 96.4)">5.50 [0.217]</text>
<text x="50.2" y="100.1">2</text>
<text x="57" y="99.9">T</text>
<text x="66.3" y="100">C</text>
<text x="72.8" y="99.9">1</text>
<text x="187.8" y="96.8">0.30 [0.012]</text>
<text x="215.5" y="99">5.00 [0.197]</text>
<text x="35.1" y="105.9">2.00 [0.079]</text>
<text x="139.5" y="102.6">9.50 [0.374]</text>
<text x="189" y="103.7">1.30 [0.051]</text>
<text x="215.6" y="107.4">8.50 [0.335]</text>
<text x="216.1" y="103.1">7.00 [0.276]</text>
<text x="34.6" y="110.7">3.80 [0.150]</text>
<text x="214.4" y="112.2">10.30 [0.406]</text>
<text x="54.3" y="115.5">6.00 [0.236]</text>
<text x="64" y="120.5">1.00 [0.039]</text>
<text x="57.4" y="128">1.65 [0.065]</text>
<text x="27.1" y="133.8">0.40 [0.016]</text>
<text x="59.1" y="132.2">1.20 [0.047]</text>
<text x="168.6" y="134.9">6</text>
<text x="203.5" y="134.9">4</text>
<text x="168.6" y="138.7">5</text>
<text x="168.7" y="142.5">4</text>
<text x="203.2" y="138.9">1</text>
<text x="203.2" y="142.6">1</text>
<text x="168.6" y="146.5">3</text>
<text x="203.2" y="146.5">1</text>
<text x="168.4" y="154.2">1</text>
<text x="168.6" y="150.3">2</text>
<text x="203.2" y="150.4">1</text>
<text x="203.2" y="154.2">1</text>
<text x="58.9" y="156.1">2.20 [0.087]</text>
<text x="165.8" y="158.5">ITEM</text>
<text x="22" y="164.2">2-Ø0.80 [0.032]</text>
<text x="25.2" y="168.8">0.60 [0.024]</text>
<text x="58.1" y="170.5">2.20 [0.087]</text>
</g>
<text font-size="2.8" x="256" y="190.7">TM-2023</text>
<g font-size="2.5">
<text x="178" y="134.5">Terminal</text>
<text x="211" y="134.3">Brass(0.15t)</text>
<text x="229.1" y="134.7">Plating silver</text>
<text x="178.2" y="138.2">Contact</text>
<text x="179.8" y="142.3">Base</text>
<text x="210.2" y="138.4">F.ag/Brass</text>
<text x="212.8" y="142.3">Nylon</text>
<text x="229.1" y="138.6">Plating silver</text>
<text x="178.7" y="146">Spring</text>
<text x="178.8" y="149.9">Cover</text>
<text x="213.2" y="146.4">Sus</text>
<text x="230" y="146.2">Natural</text>
<text x="179.1" y="154">Keystake</text>
<text x="213.1" y="154">Nylon</text>
<text x="213.2" y="150.1">Sus</text>
<text x="230.1" y="150.1">Natural</text>
<text x="176.1" y="158.1">PAPT NAMF TER‚NO QTY</text>
<text x="209.5" y="157.8">MATERIAL</text>
<text x="229.2" y="158.1">FINISHING</text>
<text x="246.1" y="158.2">REMARK</text>
</g>
<g font-size="2.3">
<text x="214.1" y="69.9" transform="rotate(-45 214.1 69.9)">5.20 [0.205]</text>
<text x="224.8" y="70.1">1.20</text>
<text x="215.8" y="73.1" transform="rotate(-45 215.8 73.1)">4.40 [0.173]</text>
<text x="221.5" y="73.5">3.80</text>
<text x="146.5" y="179.7">ANGLAR</text>
<text x="164.7" y="179.8">±5°</text>
<text x="173.8" y="176">DSND</text>
<text x="205.5" y="176.2">DATE</text>
<text x="229.1" y="176">SCALE: N/A</text>
<text x="243.8" y="175">MODEL TYPE:</text>
<text x="244.3" y="178">MULTI-FUNCTIONAL SWITCH</text>
<text x="146.4" y="185.7">4&lt;L</text>
<text x="148.5" y="182.9">L</text>
<text x="152.5" y="182.9">4</text>
<text x="153.1" y="185.7">16</text>
<text x="164" y="185.7">±0.3</text>
<text x="164.2" y="182.7">±0.2</text>
<text x="173.8" y="180.7">DWN</text>
<text x="205.6" y="181.2">DATE</text>
<text x="205.6" y="185.7">DATE</text>
<text x="229.1" y="181">VIEW:</text>
<text x="244" y="181.8">PART NO.:</text>
<text x="145.4" y="188.7">16&lt;L</text>
<text x="148.3" y="191.5">L</text>
<text x="152.3" y="191.5">63</text>
<text x="153.4" y="188.7">63</text>
<text x="163.9" y="191.4">±0.5</text>
<text x="164" y="188.5">±0.4</text>
<text x="173.9" y="186">CHKD</text>
<text x="174.1" y="190.7">APPD</text>
<text x="205.6" y="190.7">DATE</text>
<text x="229.3" y="186.2">UNIT: mm/in</text>
<text x="229.6" y="190.7">SIZE: A4</text>
<text x="243.7" y="188.2">DWG NO.:</text>
<text x="244.6" y="194.5">WEIGHT</text>
<text x="246.7" y="197.2">1.0g</text>
<text x="257.5" y="194.6">SHEET</text>
<text x="260" y="197.6">1/1</text>
<text x="268.3" y="194.5">REVISION</text>
<text x="272.7" y="197.5">A0</text>
</g>
<g font-size="1.9">
<text x="136.6" y="36.5">C</text>
<text x="152.1" y="36.5">T</text>
<text x="21.8" y="182.7">X</text>
<text x="21.8" y="185.7">X</text>
<text x="18.9" y="191.3">MARK</text>
<text x="21.7" y="188.5">X</text>
<text x="57.9" y="191.3">DESCRIPTION</text>
<text x="109.1" y="191.2">DATE</text>
<text x="120.5" y="191.3">REVISED</text>
<text x="132.4" y="191.3">APPROVED</text>
<text x="63.2" y="197.1">www.xk-dg.cn</text>
<text x="76.9" y="197.1">www.helloxkb.com</text>
<text x="78" y="194.2">REVISIONS</text>
<text x="94.5" y="197.1">www.helloxkb.cn</text>
<text x="145.1" y="194.3">UNSPECIFIED TOLERANCES</text>
</g>
<g font-size="1.8">
<text x="85.7" y="33.2">TER'</text>
<text x="90" y="35.8">1</text>
<text x="92.2" y="32.3">ANG. 20°</text>
<text x="103.3" y="32.5">15°</text>
<text x="114.1" y="32.7">15°</text>
<text x="120.1" y="32.5">20°</text>
<text x="89.9" y="41.6">C</text>
<text x="90.1" y="38.6">2</text>
</g>
</svg>
